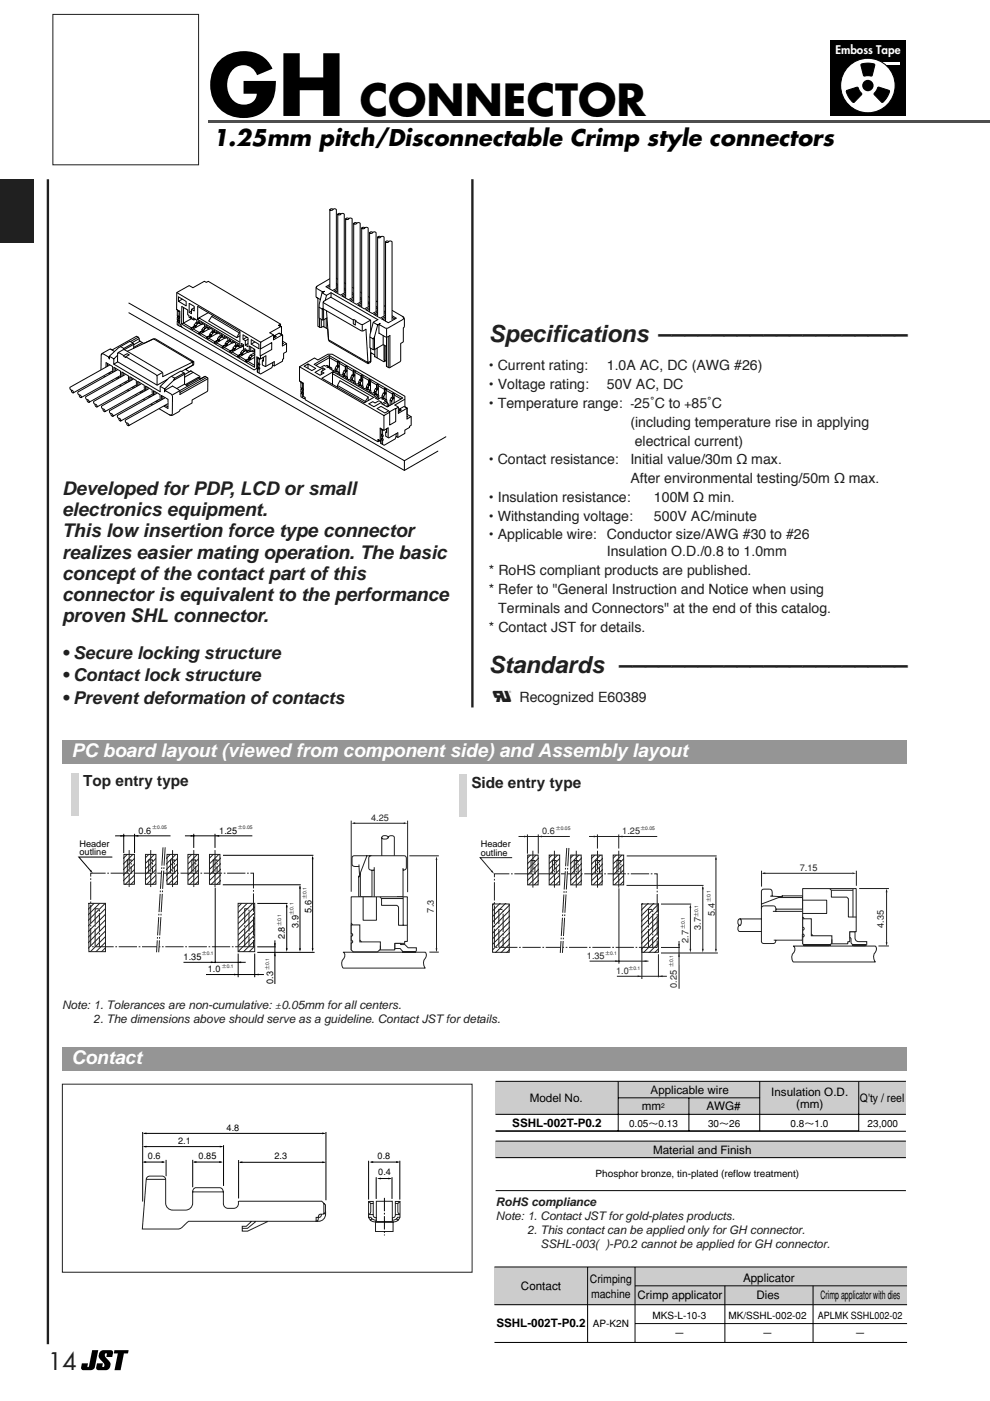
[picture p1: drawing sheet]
<svg xmlns="http://www.w3.org/2000/svg" width="210mm" height="297mm" viewBox="0 0 210 297" stroke-linecap="round" stroke-linejoin="round" font-family="sans-serif">
<path d="M44.1 25.4h165.8v.5h-165.8z" fill="#4d4d4d"/>
<path d="M176 8.6h16v16h-16z" fill="#000"/>
<path d="M185.7 13.1h5v.6h-5z" fill="#fff"/>
<circle cx="184" cy="18.1" r="5.8" fill="#fff" stroke="#000" stroke-width=".21"/>
<circle cx="184" cy="18.1" r="1.21" fill="#000"/>
<path d="M179.4 19.3l2.3-.8 .3 .1 .7 1.3-1.6 1.8a1.76 1.76 0 0 1-1.3-1.3zM182.6 13.7a3.9 3.9 0 0 1 2.9 0l-.6 2.3-.2 .1h-1.5zM186.2 18.5l2.3 .6a1.76 1.76 0 0 1-.6 1.8l-.2 .3a.63 .63 0 0 1-.8 .5l-1.6-1.8z" fill="#000" stroke="#000" stroke-width=".21"/>
<g fill="none" stroke="#000" stroke-width=".21">
<path d="M70 44.5l.3 .2 .3-.2M70.6 44.4l-.2-.1-.5 .1M71.7 45.4l.3 .2 .3-.2M73.3 46.4l.4 .2 .3-.2M75 47.4l.4 .2 .3-.2M76.7 48.4l.4 .2 .3-.2M78.4 49.3l.3 .2 .4-.2M80.1 50.3l.3 .2 .4-.2M81.8 51.3l.3 .2 .3-.2M21.5 75.3l.2-.3 .3 .1 1.1 .7 .1 .3v-.6M21.5 75l1.7-.9 .6 .1 5.2-2.9 .5 .5v.5l1 .5 2-.9 .4-.1 8.2 4.9-.1 .7-1.7 .9 .8 .5 .3-.2 2 1.2v.6l1.1-.6 .6 .3-.1 2.7-.1 .2-3.2 1.8v.6l-2.6 1.5-.2 .4-1.2 .7-.5 .1-14.6-8.7-.2-.5zM22.5 76.9v1.9l1.4 .8"/>
<path d="M22.5 76.9l1.4 .8v1.9M22.8 77.1v1.6l1 .6M23.2 75.6l.9 .5M23.5 74l.8 .5M24.2 77.9l-.1 1.9 1.4 .8 .1-1.9-1.4-.8M24.5 78.1l-.1 1.6 1.1 .6M24.9 75.3l-.8 .8v1.1l9.9 5.9v-1.2l1.9-1.8 2.4-1.4 .9 .6-.1 2.1 .7 .5M25 76.7l-.9 .5M25 75l.2-.2 1 .6M25.6 73.5l.6 .4M26.1 79.1v1.5l1.1 .7M26.7 75.7l6.5 3.8 .1 .4v1.7"/>
<path d="M27.3 64.3l58.4 33.4 8.8-5.1M27.3 66.3l58.4 33.4 7.1-4.1M27.4 75.2l-.4-.2-.8 .4v.2l.4 .2 .8-.6M27.5 79.9v1.9l1.4 .8M27.5 79.9l1.4 .8v1.9M28.2 72.8l-2 1.3M28.3 73.8l.1-.8-.8-.6-2.5 1.4-1.9 1.7v.3M28.4 73l-2 1.1M29.3 71.5l-1.6 .9M29.5 71.8l-1.4 .8M29.7 72.3l-1.3 .8M30.1 72.6l-1.7 1"/>
<path d="M32.5 71.9l-5.5 2.6M32.6 71.9l8.3 4.9v.6M34.3 79l-1 .6M34.5 79.8v-.8l-.3-.2-7.8-4.6h-.4l-1 .7-.1 1.8 8.4 5 2.2-1.3M36.4 79.8l.6 .4M37.4 65.6l.7 .4v2.6l.5 .8M37.5 62l2.6-1.5 .8 .5 2.4-1.4 .4 .3 .5-.3 15.3 9.1v.4l.2 .2v1.6l.2 .2v1.2l.9 .6-.1 1.7-.6 .3v1.2l-.2 .1v.4l-1.8 1-.3-.2-.2 .5-2.3 1.4-.8-.4 .1-.8-.7 .3-15.3-9-.2-.3-.2 .1-.6-.3 .1-1.8v-1.3l-.3-.2zM37.5 62.1l17.8 10.5v1.3M37.6 65.8l.4 .3-.1 1M37.6 67.8l.5 .2-.2 .3-.3-.1 .1-.3M37.6 67l.5 .2-.2 .3-.3-.2 .2-.3M37.9 63l1.6 .9v.9l-1.7-.9z"/>
<path d="M37.9 68.3v.7M37.9 67.5v.5M38.1 66l-.1 .1M38.6 65l-.1 3.7 15.5 9.2M38.6 65l1.2 .7v1l.3 .2v.4l.5 .2M38.6 63.4l-.7 .5M38.9 65.3v3.2l1.7 1M39 79.1l-2 1.1-.2 .4 2.3-1.3M40.4 67.1v.3M40.4 67.1l.2 .1v.4l.5 .3 .3-.2M40.5 78.6l-1.3 .8M40.6 66l-.5 .2"/>
<path d="M40.6 67.6l-2.1 1.1M40.6 65.6l.6 .3M40.9 79l-1.8 1M41 67.4l-.1 .3M41 67.4l.7 .5v.3l.6 .2M41 77.3l-2.5 1.4M41 69.8l1.2 .7M41 76.7l-6.5 3.2M41.1 65.3l-.5 .3v.9M41.2 69.3l-.7 .4M41.2 69.2l-.7 .5 .4 .2M41.2 68.9l.2 .2v.3"/>
<path d="M41.2 65.9v-.9l-1.1-.7v1.9l.5 .3M41.5 68.5l.3 .1M41.6 69v.4M41.8 68.3l-.6 .6v.4l.2 .1M41.9 65v2.7l9 5.3v-2.7l-8.9-5.3M42 68v.4M42 68.1l.3 .1v.4l.4 .2 .3-.1M42.1 68.5l-.7 .6M42.2 67.4l8.6 5.1M42.6 68.4v.3M42.6 68.8l-1.7 1.1M42.6 68.4l.8 .4v.4l.5 .2"/>
<path d="M42.6 70.7l1.2 .7M42.8 70.3l-.6 .4M42.8 69.9l.3 .1-.1 .4M43.2 69.4l.3 .2M43.2 70v.4M43.4 69.3l-.6 .6v.4l.3 .1M43.5 79.8l-5.5 3.1M43.7 69.4v-.4l.2 .2v.3l.5 .3 .3-.2M43.8 69.5l-.7 .5M44.1 66.3l-1.9 1.1-.3 .3M44.2 69.3v.4M44.3 69.8l-1.8 1.1-.3-.2 .6-.5"/>
<path d="M44.3 71.7l1.2 .7M44.3 69.4l.7 .4v.4l.6 .2M44.5 71.3l-.7 .3M44.5 71.1l-.7 .5 .4 .3M44.5 70.9l.2 .1v.4M44.8 70.4l.3 .2M44.9 70.9v.4M44.9 67.1l5.8 3.5M45.1 70.3l-.6 .6v.3l.2 .2M45.2 66.9l-.3 .2-.6 1 5.9 3.5 .7-.4M45.3 70v.3M45.3 70l.3 .2v.3l.4 .3 .3-.2"/>
<path d="M45.4 70.5l-.7 .5M45.9 70.7v-.3l.8 .4v.4l.5 .2M45.9 70.8l-1.7 1M45.9 72.7l1.2 .7M46.1 72.2l-.7 .4M46.1 71.8l.2 .2v.3M46.5 71.4l.3 .2M46.5 71.9v.4M46.7 71.2l-.6 .6v.4l.3 .2M47 71v.3M47 71l.2 .1v.4l.5 .3 .3-.2M47.1 71.4l-.8 .6"/>
<path d="M47.5 71.3v.4M47.6 71.7l-1.8 1.1-.4-.2 .7-.5M47.6 73.7l1.2 .7M47.6 71.3l.7 .5v.3l.6 .2M47.8 73.2l-.7 .4M47.8 72.8l.2 .2v.3M48.1 72.4l.3 .1M48.2 72.9v.4M48.4 72.2l-.6 .6v.4l.2 .2M48.6 71.9v.4M48.6 72l.3 .1v.4l.4 .2 .3-.1M48.7 72.4l-.7 .6"/>
<path d="M49.2 72.3v.3M49.2 72.7l-1.7 1.1-.4-.2 .7-.5M49.2 72.3l.8 .4v.4l.5 .2M49.2 74.6l1.2 .8M49.4 74.2l-.7 .4M49.4 74.1l-.7 .5 .4 .2M49.4 73.8l.2 .1v.4M49.8 73.3l.3 .2M49.8 73.9v.4M50 73.2l-.6 .6v.4l.3 .1M50.3 72.9v.4M50.3 72.9l.2 .2v.3l.5 .3 .6-.3"/>
<path d="M50.4 73.4l-.8 .5M50.8 73.2v.4M50.8 70.5l-.6 1.1M50.9 75.6l1.3 .8M50.9 73.7l-1.8 1.1M51 75.2l-.6 .3M51.1 74.8l.2 .1v.4M51.2 72.8v.6M51.2 72.8l.4 .3v1l.6 .2M51.4 74.3l.3 .2M51.5 74.8v.4M51.5 71v.9l.5 .3v1l.6 .3"/>
<path d="M51.6 71l1 .6v1.9M51.6 73.2l-.5 .2-.2-.1M51.7 74.2l-.6 .6v.3l.2 .2M51.9 73.9v.4M52 73.9l.2 .2v.3l.5 .3 1.3-.6M52 74.4l-.7 .5M52.3 71.5l-.7 .4M52.5 74.7l-1.8 1-.3-.2 .6-.5M52.5 72.9l-.5 .3M52.6 76.6l1.4 .8M52.6 71.9l-.6 .3M52.7 76.2l-.6 .3"/>
<path d="M52.7 75.8l.3 .1v.4M52.9 73.4l-.1 1M52.9 73.4l1.1 .7v3.7M53.1 75.3l.3 .2M53.2 75.8l-.1 .4M53.2 73.6v.9l-.7-.2v.3M54 75.8l-1.6 .9-.3-.2 .6-.5M54 72.5l-.7 .4M54 74.1l-.3 .5-.3-.1M54 74.8l-.9 .5-.4 .5v.3l.3 .2M54 75.2l-1 .7M54.5 75.7l-.1 2.4"/>
<path d="M54.6 77.8l.5 .2-.2 .3-.3-.2 .2-.3M54.7 76.9l.4 .3-.1 .3-.4-.2 .2-.3M54.7 75.9l.3 .2v1M54.7 75.8l-.1 .1v3M54.9 73.9v-.9l-1.6-1v1l1.6 .9M54.9 78.3v.7M55 77.5l-.1 .4M55.1 76l-.1 .1M55.2 73.9l2.4-1.3v1.5l-2.4 1.4zM55.2 75.5v.6M55.8 75.8l-.2 1.6 .7 .3 1.8-1M55.8 75.8v.8l-.1-.1"/>
<path d="M56.3 75.5l-1.1 .6-.7-.4M56.4 75.4v2.2M57.2 70.6l.8 .4v1M57.8 76.9v.5M58 71l-2.7 1.6M58.2 76.7l-.1 .8M58.2 71.6v-.4l1-.6 .6 .4-1.8 1.1M58.2 71.2l.4 .2M58.5 71.4l-.5 .3M59.1 69l.5 .2-2.4 1.4M59.2 70.6l.7 .5v2.2l.9-.4M59.5 68.8l-.4 .2 .4 .2"/>
<path d="M59.9 72.7l.2 .1-.2 .1M63.5 77.8l3.2-1.9 .7 .4 2.1-1.2h.9l15.4 8.9v2.2l.5 .3v1.3l.9 .6v1.8l-.4 .2v.2l-1 .6v.7l-1.4 .8-.4-.2-.2 .5-2.4 1.4-.7-.4v-.6l-.6 .3-15.4-9v-.3l-.2 .1-.7-.4 .1-3.1-.4-.2zM63.5 77.8l17.9 10.3 1.2-.7M65.3 77.2v.8M66.6 77.2l3.2-1.8 15.6 9M66.6 77.3l1.3 .7 .8-.5 .3 .1 .3-.1 .5 .4M66.8 78.9l1.6-.9 .5 .3-.8 .5v.6M66.8 79l1.1 .6 .8-.5M66.9 78.1l-1.6-.9-.8 .5 1.6 .9 .8-.5M67.1 63l.8 .5M67.1 60.8l3.2-1.9 .5-.1 14.8 8.5 .1 .4v1.4l-.2 .4v3l-.5 .3v3.7l-.2 .2-2.3 1.3-.6-.3v-1.3l-.5 .3-2-1.1v-.4l-.8-.4v1.8l-.6 .5-8.2-4.8-.2-.3-.1-2.2-.9-.6-.5 .2-.7-.2v-5.9l-.4-.5zM67.2 60.7l-.1 .4 .2 .1 1.1 .7 .4-.1-.5 .3"/>
<path d="M67.6 65.1l.7 .4M67.8 67.5v1.9M68.1 67.8v1.6M68.1 78.8l.6 .3M68.3 62.1l.9 .5M68.4 65.4l-.1 2.4M68.4 78v.5M68.5 61.9l-.2 .2-.6 2.5-.1 2.8 1 .4 .7-.4M68.6 65.5v2.3M68.7 63.9v.4l6.2 3.5M68.7 67.8v1.5M69 63.7l.2-1.1 1-.5 9.9 5.7"/>
<path d="M69.2 67.5v2M69.2 65.9l.5 6.1M69.6 77.6l-.3 .2 .3 .2 .3-.2 .5 .3v.3M69.7 72.1l8.3 4.8 .6-.3M69.8 75.4v2.4M69.9 78.2l.8 .4 .3-.2 .4 .4M70.2 62.1v.9M70.2 78l-.3 .2M70.5 79.2l8.6 5M70.6 78.8l-.1 .4v2.3M71.1 78.1l.3 .2M71.3 78.6l-.3 .2 .2 .1 .4-.2 .4 .3v.4"/>
<path d="M71.6 77.5l.1-.9 .3 .3-.1 2M71.6 77.7l-.2 .9M71.6 76.8l-1.8-1-2.8 1.6M71.6 79.1l.7 .5 .3-.2 .5 .4M71.7 76.6v.8M71.8 78.9l-.3 .2M71.8 77.6l-.2 .1-.3-.1M71.9 60.8l-1.1-.6-1.4 .7M71.9 77.6l-.2-.2-.4 .2-.2 .8M71.9 77.7l-.3 .2M72 77l1.2 .8M72.2 60.6l-1.4-.8-1.7 1 1.4 .8 1.7-.9"/>
<path d="M72.7 79.7l.2 .2 .3-.2 .5 .3v.3M72.8 79.1l.3 .2M72.9 79.6l-.3 .1M73.2 78.4l.1-.8 .4 .2-.1 2.1M73.2 78.7l-.1 .9M73.3 77.6v.8M73.5 79.9l-.3 .2M73.5 78.5l-.3 .2-.2-.1M73.6 61.8l-1.1-.7-1.4 .8M73.6 78.5l-.3-.1-.3 .2-.3 .8M73.6 78.7l-.4 .2M73.6 78l1.2 .7"/>
<path d="M73.9 61.6l-1.7 1-1.4-.8M73.9 61.6l-1.4-.8-1.7 1M74.9 79.4l.1-.8 .3 .2-.1 2M74.9 79.7l-.1 .9M75 78.6v.7M75.2 79.5l-.3 .2-.3-.2M75.2 79.5l-.2-.2-.4 .2-.2 .8M75.2 79.6l-.3 .3M75.2 62.7l-1-.6-1.4 .8M75.3 78.9l1.2 .8M75.5 68l-.5-.3-.1 .1v.9l.4 .2 .1-.9M75.6 62.6l-1.4-.8-1.7 1 1.4 .8 1.6-1"/>
<path d="M75.9 64.7l1.6-1 1.4 .9-1.6 .9-1.4-.8M76.6 79.5v.8M76.8 68.9v1.2M76.9 79.9l1.2 .7M76.9 63.7l-1-.6-1.4 .8M77 79.7l-.1 2.1M77 79.7l-.4-.2-.1 .8M77.2 63.6l-1.6 .9-1.4-.8M77.3 63.6l-1.4-.9-1.7 1M77.6 65.7l1.6-1 1.4 .8-1.6 1-1.4-.8M78.4 71.5l.7 .3M78.5 67.9l-1.6 .9-1.5-.7"/>
<path d="M78.6 70.4v-2.5l-8.5-4.9-1.5 .9-.1 1.3 .2 .4 7.8 4.5 .4 .1 .7-.4 .5 7.2M78.6 73.8v2.9M78.6 64.7l-1.1-.6-1.3 .7M79.2 68.4l.9 .5M79.4 71.4l.7-2.5 .5-.3-.2 .4v1.6l1.1 .7a.93 .93 0 0 0 1.2-.2v6.8M79.4 74.1v-2.7l-.3 .4v2.3M79.5 74.1v1.6M80 73.8v2.1M80.1 67.8l-1 .5-.6 2.6-.1 2.8 1 .4 1.8-1 .8 .4M80.3 65.7l-1.1-.7-1.3 .8M81.2 71.2v1.9M81.4 73.2v3.2l.3 .1v-3.2"/>
<path d="M82 71.4v6.3M82 69.7v1.6M82 66.6l-1.1-.6-1.3 .8M82.3 71.4v6.5M82.3 66.5l-1.4-.8-1.6 1 1.3 .8 1.7-1M83.7 67.6l-1.1-.6-1.3 .8M84 67.5l-1.4-.9-1.6 1 1.3 .8 1.7-.9M85.3 67.1l.2 .2-.1 .4-3.3 1.9-.5-.1-1.2-.7M27.2 81.6v-1.9l-1.3-.8-.1 1.9 1.4 .8M27.8 80.1v1.5l1.1 .7M29.5 81.1v1.5l1 .7M30.6 83.6v-1.9l-1.4-.8v1.9l1.4 .8"/>
<path d="M30.9 81.9v1.9l1.4 .8v-1.9l-1.4-.8M31.2 82.1v1.5l1 .7M32.6 82.9l-.1 1.9 1.4 .8v-1.9l-1.3-.8M32.8 83.1v1.5l1.1 .7M34 81.9l.9 .6M34.5 84.1v1.5l1.1 .6M35 82.8l1.2 .7 .3 .4v3.8l-.3 .3-.3-.1M35.6 86.6v-1.9l-1.3-.8-.1 1.9 1.4 .8M36.8 80.6l-1.9 1.9v.6l.2-.4 1.5-.9M37.9 82.9l-1.3 .8M39.1 81.4l-1.6 1M39.3 81.5l2.8-1.5 .2 .1-2.7 1.6"/>
<path d="M43.9 80l-5.7 3.2M44 80.3l-5.8 3.3a.93 .93 0 0 0-.4-1l-1.2-.7M63.5 80.8l.8 .4v2.8l.4 .3M63.9 82.2l.4 .3-.1 .3-.3-.2 .1-.3M63.9 83.1l.4 .2-.1 .3-.3-.2 .1-.3M63.9 81.1l.3 .2v1.1M64.2 82.8v.5M64.2 83.6v.7M64.3 81.2l-.1 .1M68.2 80.2l2.4-1.4 9 5.2M68.3 80.2l9 5.2 2.3-1.3M71.5 82.1v-.4l.6-1 6 3.5v.7"/>
<path d="M71.6 81.8l5.8 3.3M73.2 80.1l.8 .4 .3-.2 .5 .4M74.3 80.7l.3 .1 .3-.1 .4 .2v.4M74.4 80.1l.3 .1M74.6 80.5l-.3 .2M74.9 81l.7 .5 .4-.2 .4 .4M75.2 80.8l-.3 .2M76.1 81l.3 .2M76.2 81.5l-.2 .2 .2 .1 .3-.2 .5 .3v.3M76.5 80.6l-.1 .9M76.6 82l.7 .4 .3-.1 .5 .3M76.8 81.8l-.3 .2"/>
<path d="M76.8 80.4l-.3 .2-.2-.1M76.9 80.4l-.3-.1-.3 .2-.2 .8M76.9 80.6l-.3 .2M77.6 82.6l.3 .2 .3-.2 .4 .3v.3M77.7 82l.3 .2M77.9 82.4l-.3 .2M78 84.2l-.5 1M78.2 81.3l.1-.8 .3 .2v2.1M78.2 81.6l-.1 .9M78.2 85.6l.8-.4 .5 .2 .8-.4 .6 .3-1.6 .9zM78.2 83l.8 .4 .3-.2 .4 .4M78.3 80.5v.7"/>
<path d="M78.5 82.8l-.3 .1M78.5 81.4l-.3 .2-.3-.2M78.5 81.4l-.2-.1-.4 .1-.2 .9M78.6 81.6l-.4 .2M78.6 80.9l1.2 .7M79.3 83.6l.2 .1 .3-.2 .5 .3v.7M79.4 82.9l.3 .2M79.6 83.4l-.3 .2M79.6 84.4l.5 .3 .9-.5 .4 .4M79.8 82.3l.2-.9 .3 .2-.1 2.1M79.8 82.5l-.1 .9M79.9 83.9l.2 .2v.5"/>
<path d="M80 81.4v.8M80 86.6l.8-.4 1.6 .9-.8 .5zM80.1 84.1l-.5 .3M80.1 83.7l-.3 .2M80.1 82.3l-.3 .2-.2-.1M80.2 82.4l-.3-.2-.3 .2-.2 .8M80.2 82.5l-.3 .2M80.3 81.8l1.2 .7M80.6 93.5l-.5-.3v.4M80.6 90.8v2.7l-.4-.2M80.8 92.1l.4 .2-.1 .3-.3-.2 .1-.3M80.8 92.9l.4 .2-.1 .3-.3-.2 .1-.2"/>
<path d="M80.8 91.1l.3 .1v1M80.9 91h-.1v3M81 84.6l.2 .1 .3-.2 .5 .3 .1 1.4M81 83.9l.4 .2M81.1 92.6v.4M81.1 93.4v.8M81.2 91.2h-.1M81.3 84.4l-.4 .2M81.4 88.1v3.1M81.5 83.5l-.1 .9M81.5 84.9l.6 .4M81.6 82.4v.7"/>
<path d="M81.8 83.3l-.3 .2-.2-.1M81.8 84.7l-.3 .2M81.9 83.3l-.3-.1-.3 .2-.3 .8M81.9 83.5l-.4 .2M81.9 82.8l1.3 .7M81.9 90.9l-.1 1.6 .6 .4 1.9-1.1 .1 .9M82 82.6l-.1 2.1M82 82.6l-.4-.2-.1 .8M82 90.9v.8l-.2-.1M82.1 85.3l-.8 .5M82.1 85.5l.3 .2-.3 .5M82.3 90.7l-.9 .5-.8-.4"/>
<path d="M82.3 90.7v2M82.5 87.3l1.4-.7v2.8l-1.3 .7zM82.7 84.9l.3 .2M83.2 84.2l.1-.8 .4 .2-.1 1.8M83.2 84.5l-.1 1.2M83.3 83.4v.7M83.5 84.3l-.3 .2-.3-.2M83.6 84.3l-.3-.1-.4 .1-.2 .5v1.1M83.6 84.4l-.4 .3M83.6 83.8l1.4 .8M83.7 85.9l.8 .4v1.3M84 92v.5"/>
<path d="M84.4 86.3l-.5 .3M84.7 87.1v-.4l1-.5 .6 .4-1.8 1M84.7 86.7l.4 .2-.6 .3M85.3 84.4l-3.2 1.9-1.2-.7 .9-.5M85.7 97.7v2M85.8 84.7l-2.1 1.2M86.3 86.5v2.3M86.3 88.3h.2l-.2 .1M87.1 88.3l-.8 .5"/>
</g>
<path d="M69.9 44.4a.58 .58 0 0 0 .9-.1l.5 .1v16.7l-1.4 .2z" fill="#fff" stroke="#000" stroke-width=".21"/>
<path d="M72.3 45.4l-.2-.2-.5 .2" fill="none" stroke="#000" stroke-width=".21"/>
<path d="M71.6 45.4a.58 .58 0 0 0 .9-.1l.5 .1v16.7l-1.4 .1z" fill="#fff" stroke="#000" stroke-width=".21"/>
<path d="M74 46.4l-.2-.2-.5 .2" fill="none" stroke="#000" stroke-width=".21"/>
<path d="M73.3 46.4a.58 .58 0 0 0 .9-.2l.5 .2v16.7h-1.4z" fill="#fff" stroke="#000" stroke-width=".21"/>
<path d="M75.7 47.3l-.2-.1-.5 .2" fill="none" stroke="#000" stroke-width=".21"/>
<path d="M75 47.4a.58 .58 0 0 0 .9-.2l.5 .2v16.6l-1.4 .1z" fill="#fff" stroke="#000" stroke-width=".21"/>
<path d="M77.4 48.3l-.2-.1-.5 .2" fill="none" stroke="#000" stroke-width=".21"/>
<path d="M76.7 48.4a.58 .58 0 0 0 .9-.2l.5 .2v16.6l-1.4 .1z" fill="#fff" stroke="#000" stroke-width=".21"/>
<path d="M79.1 49.3l-.3-.1-.4 .1" fill="none" stroke="#000" stroke-width=".21"/>
<path d="M78.4 49.3a.58 .58 0 0 0 .9-.1l.4 .1v16.7l-1.3 .1z" fill="#fff" stroke="#000" stroke-width=".21"/>
<path d="M80.7 50.3l-.2-.2-.4 .2" fill="none" stroke="#000" stroke-width=".21"/>
<path d="M80.1 50.3a.58 .58 0 0 0 .8-.2l.5 .2v16.6l-1.3 .2z" fill="#fff" stroke="#000" stroke-width=".21"/>
<path d="M82.4 51.2l-.2-.1-.5 .2" fill="none" stroke="#000" stroke-width=".21"/>
<path d="M81.7 51.3a.58 .58 0 0 0 .9-.2l.5 .2v16.6l-1.4 .2z" fill="#fff" stroke="#000" stroke-width=".21"/>
<path d="M15.2 82.7l-.1 .3 .4 .3" fill="none" stroke="#000" stroke-width=".21"/>
<path d="M14.8 82.1l8.5-4.7 .6 1.2-8.4 4.7a.58 .58 0 0 0-.6-.7z" fill="#fff" stroke="#000" stroke-width=".21"/>
<path d="M16.8 83.7v.3l.4 .3" fill="none" stroke="#000" stroke-width=".21"/>
<path d="M16.5 83.1l8.4-4.7 .6 1.2-8.3 4.7a.58 .58 0 0 0-.6-.7z" fill="#fff" stroke="#000" stroke-width=".21"/>
<path d="M18.5 84.7v.3l.4 .3" fill="none" stroke="#000" stroke-width=".21"/>
<path d="M18.2 84.1l8.4-4.7 .6 1.2-8.3 4.7a.58 .58 0 0 0-.6-.7z" fill="#fff" stroke="#000" stroke-width=".21"/>
<path d="M20.2 85.7v.3l.3 .3" fill="none" stroke="#000" stroke-width=".21"/>
<path d="M19.9 85.1l8.4-4.7 .6 1.2-8.4 4.7a.58 .58 0 0 0-.5-.7z" fill="#fff" stroke="#000" stroke-width=".21"/>
<path d="M21.9 86.7l-.1 .3 .4 .3" fill="none" stroke="#000" stroke-width=".21"/>
<path d="M21.5 86.1l8.5-4.7 .6 1.2-8.4 4.7a.58 .58 0 0 0-.6-.7z" fill="#fff" stroke="#000" stroke-width=".21"/>
<path d="M23.6 87.7l-.1 .2 .4 .4" fill="none" stroke="#000" stroke-width=".21"/>
<path d="M23.2 87.1l8.5-4.7 .5 1.2-8.3 4.7a.58 .58 0 0 0-.6-.7z" fill="#fff" stroke="#000" stroke-width=".21"/>
<path d="M25.2 88.7v.2l.4 .4" fill="none" stroke="#000" stroke-width=".21"/>
<path d="M24.9 88.1l8.4-4.7 .6 1.2-8.3 4.7a.58 .58 0 0 0-.6-.7z" fill="#fff" stroke="#000" stroke-width=".21"/>
<path d="M26.9 89.7v.2l.4 .4" fill="none" stroke="#000" stroke-width=".21"/>
<path d="M26.6 89.1l8.4-4.8 .6 1.3-8.3 4.7a.58 .58 0 0 0-.6-.7z" fill="#fff" stroke="#000" stroke-width=".21"/>
<path d="M11.2 3.1h30.9v31.8h-30.9zM18.8 191.5h3.6v10.3h-3.6zM26.3 181.2h2.2v6.3h-2.2zM30.8 181.2h2.3v6.3h-2.3zM35.4 181.2h2.2v6.3h-2.2zM39.8 181.2h2.3v6.3h-2.3zM44.4 181.2h2.2v6.3h-2.2zM50.5 191.5h3.5v10.3h-3.5z" fill="none" stroke="#231f20" stroke-width=".21"/>
<path d="M10.2 38v247M100.2 38v112" fill="none" stroke="#231f20" stroke-width=".5"/>
<path d="M19.2 185.1h34.5v15.6h-34.5zM27.4 180.2v7.9M32 180.2v7.9M36.6 180.2v7.9M41.1 180.2v7.9M45.6 180.2v7.9" fill="none" stroke="#231f20" stroke-width=".21" stroke-dasharray="3.9 .4 .4 .4" stroke-linecap="butt"/>
<path d="M34.6 179.7h.4l-1.3 22.2h-.5z" fill="#fff"/>
<path d="M34.6 179.7l-1.4 22.2M35 179.7l-1.3 22.2M27 185.1v-2.8h.8v2.8M31.5 185.1v-2.8h.8v2.8M36.2 185.1v-2.8h.8v2.8M40.7 185.1v-2.8h.8v2.8M45.2 185.1v-2.8h.8v2.8M20.2 200.7v-8h.9v8M51.9 200.7v-8h.9v8" fill="none" stroke="#231f20" stroke-width=".21" stroke-dasharray="3.9 .4 .4 .4" stroke-linecap="butt"/>
<g fill="#000">
<path d="M25.5 177l.8 .2-.8 .2zM28.5 177.2l.8-.2v.4zM40.4 177l.8 .2-.8 .2zM45.7 177.2l.8-.2v.4zM19 184.7l.3-.3 .4 .7zM60.8 191.6l.2 .8h-.4zM63.6 187.6l.2 .8h-.4zM66.3 181.4l.2 .8h-.4zM44.7 203.8l.8 .2-.8 .2zM49.6 206.4l.8 .2-.8 .2zM50.3 204l.8-.2v.4zM54 206.6l.8-.2v.4z"/>
<path d="M58.3 201.9l.2 .8h-.4zM58.1 200h.4l-.2 .8zM60.6 201h.4l-.2 .8zM63.4 201h.4l-.2 .8zM66.1 201h.4l-.2 .8z"/>
</g>
<g fill="none" stroke="#000" stroke-width=".21">
<path d="M24.4 177.2h11.7M26.2 176.8v4.1M28.5 176.8v4.1M39.2 177.2h14.3M41.1 176.8v3M45.6 176.8v3M23.8 181.7h-7.1l2.6 3M45.6 188.2v16M47.2 187.6h16.6M47.3 181.3h19.2M54.5 191.5h6.5M58.3 199.4v9.2"/>
<path d="M60.8 191.9v9.5M63.6 188v13.4M66.3 181.7v19.7M38.9 204h13.2M43.7 206.6h12.3M50.5 202.2v5M54 202.2v5M54.5 201.9h12.2M54.5 200.7h4"/>
</g>
<g fill="#fff" stroke="#231f20" stroke-width=".21">
<path d="M20 191.5l-1.2 4.8z"/>
<path d="M20.6 191.5l-1.8 5.4z"/>
<path d="M21.2 191.5l-2.4 6z"/>
<path d="M21.8 191.5l-3 6.6z"/>
<path d="M22.4 191.5l-3.6 7.2z"/>
<path d="M22.4 192.1l-3.6 7.2z"/>
<path d="M22.4 192.7l-3.6 7.2z"/>
<path d="M22.4 193.3l-3.6 7.1z"/>
<path d="M22.4 193.8l-3.6 7.2z"/>
<path d="M22.4 194.4l-3.6 7.2z"/>
<path d="M22.4 195l-3.6 6.8z"/>
<path d="M22.4 195.6l-3.1 6.2z"/>
<path d="M22.4 196.2l-2.5 5.6z"/>
<path d="M22.4 196.8l-1.9 5z"/>
<path d="M22.4 197.4l-1.3 4.4z"/>
<path d="M51.5 191.5l-1.1 4.6z"/>
<path d="M52.1 191.5l-1.7 5.2z"/>
<path d="M52.6 191.5l-2.2 5.8z"/>
<path d="M53.2 191.5l-2.8 6.4z"/>
<path d="M53.8 191.5l-3.4 7z"/>
<path d="M54.1 191.9l-3.7 7.2z"/>
<path d="M54.1 192.5l-3.7 7.2z"/>
<path d="M54.1 193.1l-3.7 7.2z"/>
<path d="M54.1 193.7l-3.7 7.2z"/>
<path d="M54.1 194.3l-3.7 7.2z"/>
<path d="M54.1 194.9l-3.7 6.9z"/>
<path d="M54.1 195.4l-3.3 6.4z"/>
<path d="M54.1 196l-2.7 5.8z"/>
<path d="M54.1 196.6l-2.1 5.2z"/>
<path d="M54.1 197.2l-1.5 4.6z"/>
<path d="M26.4 181.1l-.2 3.1z"/>
<path d="M27 181.1l-.8 3.7z"/>
<path d="M27.6 181.1l-1.4 4.3z"/>
<path d="M28.2 181.1l-2 4.9z"/>
<path d="M28.5 181.1l-2.3 5.5z"/>
<path d="M28.5 181.1l-2.3 6.1z"/>
<path d="M28.5 181.1l-2.3 6.4z"/>
<path d="M28.5 181.2l-2.3 6.3z"/>
<path d="M28.5 181.7l-2.3 5.8z"/>
<path d="M28.5 182.3l-2.3 5.2z"/>
<path d="M28.5 182.9l-2.3 4.6z"/>
<path d="M28.5 183.5l-2.3 4z"/>
<path d="M28.5 184.1l-2.2 3.4z"/>
<path d="M28.5 184.7l-1.6 2.8z"/>
<path d="M28.5 185.3l-1 2.2z"/>
<path d="M31 181.1l-.2 3.1z"/>
<path d="M31.5 181.1l-.7 3.7z"/>
<path d="M32.1 181.1l-1.3 4.3z"/>
<path d="M32.7 181.1l-1.9 4.9z"/>
<path d="M33.1 181.1l-2.3 5.5z"/>
<path d="M33.1 181.1l-2.3 6.1z"/>
<path d="M33.1 181.1l-2.3 6.4z"/>
<path d="M33.1 181.2l-2.3 6.3z"/>
<path d="M33.1 181.7l-2.3 5.8z"/>
<path d="M33.1 182.3l-2.3 5.2z"/>
<path d="M33.1 182.9l-2.3 4.6z"/>
<path d="M33.1 183.5l-2.3 4z"/>
<path d="M33.1 184.1l-2.2 3.4z"/>
<path d="M33.1 184.7l-1.6 2.8z"/>
<path d="M33.1 185.3l-1.1 2.2z"/>
<path d="M35.5 181.1l-.2 3.1z"/>
<path d="M36.1 181.1l-.8 3.7z"/>
<path d="M36.7 181.1l-1.4 4.3z"/>
<path d="M37.3 181.1l-2 4.9z"/>
<path d="M37.7 181.1l-2.4 5.5z"/>
<path d="M37.7 181.1l-2.4 6.1z"/>
<path d="M37.7 181.1l-2.4 6.4z"/>
<path d="M37.7 181.2l-2.4 6.3z"/>
<path d="M37.7 181.7l-2.4 5.8z"/>
<path d="M37.7 182.3l-2.4 5.2z"/>
<path d="M37.7 182.9l-2.4 4.6z"/>
<path d="M37.7 183.5l-2.4 4z"/>
<path d="M37.7 184.1l-2.3 3.4z"/>
<path d="M37.7 184.7l-1.7 2.8z"/>
<path d="M37.7 185.3l-1.1 2.2z"/>
<path d="M40.1 181.1l-.2 3.1z"/>
<path d="M40.7 181.1l-.8 3.7z"/>
<path d="M41.2 181.1l-1.3 4.3z"/>
<path d="M41.8 181.1l-1.9 4.9z"/>
<path d="M42.2 181.1l-2.3 5.5z"/>
<path d="M42.2 181.1l-2.3 6.1z"/>
<path d="M42.2 181.1l-2.3 6.4z"/>
<path d="M42.2 181.2l-2.3 6.3z"/>
<path d="M42.2 181.7l-2.3 5.8z"/>
<path d="M42.2 182.3l-2.3 5.2z"/>
<path d="M42.2 182.9l-2.3 4.6z"/>
<path d="M42.2 183.5l-2.3 4z"/>
<path d="M42.2 184.1l-2.2 3.4z"/>
<path d="M42.2 184.7l-1.6 2.8z"/>
<path d="M42.2 185.3l-1 2.2z"/>
<path d="M44.6 181.1l-.1 3.1z"/>
<path d="M45.2 181.1l-.7 3.7z"/>
<path d="M45.8 181.1l-1.3 4.3z"/>
<path d="M46.4 181.1l-1.9 4.9z"/>
<path d="M46.8 181.1l-2.3 5.5z"/>
<path d="M46.8 181.1l-2.3 6.1z"/>
<path d="M46.8 181.1l-2.3 6.4z"/>
<path d="M46.8 181.2l-2.3 6.3z"/>
<path d="M46.8 181.7l-2.3 5.8z"/>
<path d="M46.8 182.3l-2.3 5.2z"/>
<path d="M46.8 182.9l-2.3 4.6z"/>
<path d="M46.8 183.5l-2.3 4z"/>
<path d="M46.8 184.1l-2.3 3.4z"/>
<path d="M46.8 184.7l-1.7 2.8z"/>
<path d="M46.8 185.3l-1.1 2.2z"/>
</g>
<path d="M104.4 191.7h3.6v10.2h-3.6zM111.9 181.3h2.2v6.3h-2.2zM116.4 181.3h2.3v6.3h-2.3zM121 181.3h2.2v6.3h-2.2zM125.4 181.3h2.3v6.3h-2.3zM130 181.3h2.2v6.3h-2.2zM136.1 191.7h3.5v10.2h-3.5z" fill="none" stroke="#231f20" stroke-width=".21"/>
<path d="M104.8 185.3h34.5v15.6h-34.5zM113 180.4v7.8M117.6 180.4v7.8M122.2 180.4v7.8M126.7 180.4v7.8M131.2 180.4v7.8" fill="none" stroke="#231f20" stroke-width=".21" stroke-dasharray="3.9 .4 .4 .4" stroke-linecap="butt"/>
<path d="M120.2 179.8h.4l-1.4 22.2h-.4z" fill="#fff"/>
<path d="M120.2 179.8l-1.4 22.2M120.6 179.8l-1.4 22.2M112.6 185.2v-2.7h.8v2.7M117.1 185.2v-2.7h.8v2.7M121.8 185.2v-2.7h.8v2.7M126.3 185.2v-2.7h.8v2.7M130.8 185.2v-2.7h.8v2.7M105.8 200.9v-8.1h.9v8.1M137.5 200.9v-8.1h.9v8.1" fill="none" stroke="#231f20" stroke-width=".21" stroke-dasharray="3.9 .4 .4 .4" stroke-linecap="butt"/>
<path d="M111.1 177.2l.8 .2-.8 .1z" fill="#231f20"/>
<path d="M114.1 176.9v4.1" fill="none" stroke="#231f20" stroke-width=".21"/>
<path d="M114.1 177.4l.8-.2v.3z" fill="#231f20"/>
<path d="M109.9 177.4h10.9M111.8 176.9v4.1" fill="none" stroke="#231f20" stroke-width=".21"/>
<path d="M125.9 177.2l.8 .2-.8 .1z" fill="#231f20"/>
<path d="M131.2 176.9v3" fill="none" stroke="#231f20" stroke-width=".21"/>
<path d="M131.2 177.4l.8-.2v.3z" fill="#231f20"/>
<path d="M124.9 177.4h14.4M126.7 176.9v3" fill="none" stroke="#231f20" stroke-width=".21"/>
<path d="M130.4 203.6l.8 .2-.8 .2z" fill="#231f20"/>
<path d="M136.1 201v6.6M139.6 202.3v4.9" fill="none" stroke="#231f20" stroke-width=".21"/>
<path d="M136.3 203.8l.8-.2v.4z" fill="#231f20"/>
<path d="M131.2 188.3v16M125 203.8h12.5" fill="none" stroke="#231f20" stroke-width=".21"/>
<g fill="#231f20">
<path d="M135.2 206.8l.8 .2-.8 .2z"/>
<path d="M139.7 207l.8-.2v.4z"/>
</g>
<path d="M130.8 207h10.6M140.1 202.1h12.1M140.1 200.9h4" fill="none" stroke="#231f20" stroke-width=".21"/>
<g fill="#231f20">
<path d="M144 202.1l.2 .8h-.4z"/>
<path d="M143.8 200.1h.4l-.2 .8z"/>
</g>
<path d="M144 199.5v10.1" fill="none" stroke="#231f20" stroke-width=".21"/>
<path d="M146.4 191.7l.2 .8h-.4z" fill="#231f20"/>
<path d="M140.1 191.7h6.4" fill="none" stroke="#231f20" stroke-width=".21"/>
<path d="M146.2 201.2h.4l-.2 .8z" fill="#231f20"/>
<path d="M146.4 192v9.5" fill="none" stroke="#231f20" stroke-width=".21"/>
<path d="M149 187.8l.2 .8h-.4z" fill="#231f20"/>
<path d="M132.8 187.7h16.4" fill="none" stroke="#231f20" stroke-width=".21"/>
<path d="M148.8 201.2h.4l-.2 .8z" fill="#231f20"/>
<path d="M149 188.1v13.4" fill="none" stroke="#231f20" stroke-width=".21"/>
<path d="M151.8 181.5l.2 .8h-.4z" fill="#231f20"/>
<path d="M132.9 181.5h19.1" fill="none" stroke="#231f20" stroke-width=".21"/>
<path d="M151.6 201.2h.4l-.2 .8z" fill="#231f20"/>
<path d="M108.6 181.8h-6.8l2.6 3.1M151.8 181.8v19.7" fill="none" stroke="#231f20" stroke-width=".21"/>
<path d="M104.1 184.8l.3-.2 .4 .7z" fill="#231f20"/>
<g fill="#fff" stroke="#231f20" stroke-width=".21">
<path d="M105.8 191.6l-1.4 4.9z"/>
<path d="M106.4 191.6l-2 5.5z"/>
<path d="M107 191.6l-2.6 6.1z"/>
<path d="M107.6 191.6l-3.2 6.7z"/>
<path d="M108 191.7l-3.6 7.2z"/>
<path d="M108 192.3l-3.6 7.2z"/>
<path d="M108 192.9l-3.6 7.2z"/>
<path d="M108 193.5l-3.6 7.2z"/>
<path d="M108 194.1l-3.6 7.2z"/>
<path d="M108 194.7l-3.6 7.2z"/>
<path d="M108 195.3l-3.4 6.7z"/>
<path d="M108 195.9l-2.8 6.1z"/>
<path d="M108 196.5l-2.3 5.5z"/>
<path d="M108 197l-1.7 5z"/>
<path d="M108 197.6l-1.1 4.4z"/>
<path d="M137.4 191.6l-1.4 4.7z"/>
<path d="M138 191.6l-2 5.3z"/>
<path d="M138.6 191.6l-2.6 5.9z"/>
<path d="M139.2 191.6l-3.2 6.5z"/>
<path d="M139.7 191.6l-3.7 7.1z"/>
<path d="M139.7 192.1l-3.7 7.2z"/>
<path d="M139.7 192.7l-3.7 7.2z"/>
<path d="M139.7 193.3l-3.7 7.2z"/>
<path d="M139.7 193.9l-3.7 7.2z"/>
<path d="M139.7 194.5l-3.7 7.2z"/>
<path d="M139.7 195.1l-3.5 6.9z"/>
<path d="M139.7 195.6l-2.9 6.4z"/>
<path d="M139.7 196.2l-2.4 5.8z"/>
<path d="M139.7 196.8l-1.8 5.2z"/>
<path d="M139.7 197.4l-1.2 4.6z"/>
<path d="M112.1 181.2l-.3 3z"/>
<path d="M112.7 181.2l-.9 3.5z"/>
<path d="M113.3 181.2l-1.5 4.1z"/>
<path d="M113.9 181.2l-2.1 4.7z"/>
<path d="M114.1 181.2l-2.3 5.3z"/>
<path d="M114.1 181.2l-2.3 5.9z"/>
<path d="M114.1 181.2l-2.3 6.5z"/>
<path d="M114.1 181.7l-2.3 6z"/>
<path d="M114.1 182.3l-2.3 5.4z"/>
<path d="M114.1 182.9l-2.3 4.8z"/>
<path d="M114.1 183.5l-2.3 4.2z"/>
<path d="M114.1 184.1l-2.1 3.6z"/>
<path d="M114.1 184.7l-1.5 3z"/>
<path d="M116.6 181.2l-.2 3z"/>
<path d="M117.2 181.2l-.8 3.5z"/>
<path d="M117.8 181.2l-1.4 4.1z"/>
<path d="M118.4 181.2l-2 4.7z"/>
<path d="M118.7 181.2l-2.3 5.3z"/>
<path d="M118.7 181.2l-2.3 5.9z"/>
<path d="M118.7 181.2l-2.3 6.5z"/>
<path d="M118.7 181.7l-2.3 6z"/>
<path d="M118.7 182.3l-2.3 5.4z"/>
<path d="M118.7 182.9l-2.3 4.8z"/>
<path d="M118.7 183.5l-2.3 4.2z"/>
<path d="M118.7 184.1l-2.2 3.6z"/>
<path d="M118.7 184.7l-1.6 3z"/>
<path d="M121.2 181.2l-.3 3z"/>
<path d="M121.8 181.2l-.9 3.5z"/>
<path d="M122.4 181.2l-1.5 4.1z"/>
<path d="M122.9 181.2l-2 4.7z"/>
<path d="M123.2 181.2l-2.3 5.3z"/>
<path d="M123.2 181.2l-2.3 5.9z"/>
<path d="M123.2 181.2l-2.3 6.5z"/>
<path d="M123.2 181.7l-2.3 6z"/>
<path d="M123.2 182.3l-2.3 5.4z"/>
<path d="M123.2 182.9l-2.3 4.8z"/>
<path d="M123.2 183.5l-2.3 4.2z"/>
<path d="M123.2 184.1l-2.1 3.6z"/>
<path d="M123.2 184.7l-1.5 3z"/>
<path d="M125.7 181.2l-.2 3z"/>
<path d="M126.3 181.2l-.8 3.5z"/>
<path d="M126.9 181.2l-1.4 4.1z"/>
<path d="M127.5 181.2l-2 4.7z"/>
<path d="M127.8 181.2l-2.3 5.3z"/>
<path d="M127.8 181.2l-2.3 5.9z"/>
<path d="M127.8 181.2l-2.3 6.5z"/>
<path d="M127.8 181.7l-2.3 6z"/>
<path d="M127.8 182.3l-2.3 5.4z"/>
<path d="M127.8 182.9l-2.3 4.8z"/>
<path d="M127.8 183.5l-2.3 4.2z"/>
<path d="M127.8 184.1l-2.2 3.6z"/>
<path d="M127.8 184.7l-1.6 3z"/>
<path d="M130.3 181.2l-.3 3z"/>
<path d="M130.9 181.2l-.9 3.5z"/>
<path d="M131.4 181.2l-1.4 4.1z"/>
<path d="M132 181.2l-2 4.7z"/>
<path d="M132.3 181.2l-2.3 5.3z"/>
<path d="M132.3 181.2l-2.3 5.9z"/>
<path d="M132.3 181.2l-2.3 6.5z"/>
<path d="M132.3 181.7l-2.3 6z"/>
<path d="M132.3 182.3l-2.3 5.4z"/>
<path d="M132.3 182.9l-2.3 4.8z"/>
<path d="M132.3 183.5l-2.3 4.2z"/>
<path d="M132.3 184.1l-2.1 3.6z"/>
<path d="M132.3 184.7l-1.5 3z"/>
</g>
<g fill="#d1d3d4">
<path d="M15.2 164h1.5v9h-1.5z"/>
<path d="M97.5 164.3h1.5v9h-1.5z"/>
</g>
<path d="M74.8 181.5l10.9-.1 .4 .3 .1 2.2a.59 .59 0 0 1-.8 .6v5.6h-1.2v.6l-5.4-.6h-2.7v-4.1l.1-.5-.1-1.8h-.8a.59 .59 0 0 1-.7-.5v-1.2z" fill="#fff"/>
<g fill="none" stroke="#231f20" stroke-width=".21">
<path d="M74.5 174v15.1M74.9 174.5h11M86.4 174v15.1M76.1 183.3v.4M76.4 185.1v5.1M76.6 190.1l.1 .6M77.8 181.4l-1.7 4.6M78.7 181.4a.51 .51 0 0 0-.5 .6v2a.55 .55 0 0 0 .7 .5h.4M78.8 190.1h-2.7v-4.1l.1-.5-.1-1.8h-.8a.59 .59 0 0 1-.7-.5l.1-1.5 .4-.3h10.6l.4 .3 .1 2.2a.59 .59 0 0 1-.8 .6v5.6h-1.2v.6M78.9 184.5v6.1M79.3 183.9v7.5M84.6 190.1v1"/>
<path d="M85.4 184v.5M86.8 181.5h6.2M92.5 182.2v19.4M91 201.9h2"/>
</g>
<path d="M74.5 190.1h11.9v9.5h-.6v.4h-2.1v1.4h-9.2z" fill="#fff"/>
<path d="M74.5 190.1h11.9v9.5h-.6v.4h-2.1v1.4h-9.2zM74.5 195.7l.3 .4" fill="none" stroke="#231f20" stroke-width=".21"/>
<path d="M74.5 196.1h1.8v3.6h4.3v1.6l-.5 .5h-5.2l-.4-.4v-1.4l.3-.3-.3-.4v-.8l.3-.3-.3-.3z" fill="#fff"/>
<path d="M74.5 196.1h1.8v3.6h4.3v1.6l-.5 .5h-5.2l-.4-.4v-1.4l.3-.3-.3-.4v-.8l.3-.3-.3-.3zM76.3 199.3l.4 .4M77 190.2v4.9h2.8v-4.9M80.5 190.2l.4 .3v1.5h3.3l.3 .3v3.9h1.8M80.9 190.5h4.6M85.5 190.1v6.1M80.6 200.5v.9" fill="none" stroke="#231f20" stroke-width=".21"/>
<path d="M83.7 200h1.2v.3h.9l.7 .6h1.8l-.1 .7-.3 .2h-2.4l-.7-.7h-1.1z" fill="#fff"/>
<path d="M80.9 177.6a.83 .83 0 0 0 1.4 0M80.9 181.4v-3.8a.76 .76 0 0 1 .7-.4 .76 .76 0 0 1 .7 .4 .72 .72 0 0 1 .6-.4 .72 .72 0 0 1 .7 .4v3.8M72.8 201.9h17.4a1.44 1.44 0 0 1-.4 1.8 1.86 1.86 0 0 0 .4 1.6h-17.4a1.57 1.57 0 0 1 .2-2.2 .89 .89 0 0 0-.2-1.2zM83.7 200h1.2v.3h.9l.7 .6h1.8l-.1 .7-.3 .2h-2.4l-.7-.7h-1.1z" fill="none" stroke="#231f20" stroke-width=".21"/>
<path d="M85.3 201.8h2.9" fill="none" stroke="#231f20" stroke-width=".27"/>
<g fill="#231f20">
<path d="M74.5 174.5l.8-.1v.3z"/>
<path d="M85.6 174.4l.8 .1-.8 .2z"/>
<path d="M92.4 201.1h.3l-.2 .8z"/>
<path d="M92.5 181.5l.2 .8h-.3z"/>
</g>
<path d="M161.5 188.7a2.18 2.18 0 0 1 1.9-.1l.3 .3v1.1l1.8 .1 .5-.2h4.2v2.8l.5 5.4h-.6v1.2h-5.6a.59 .59 0 0 1-.6 .7h-2.2l-.3-.5z" fill="#fff"/>
<g fill="none" stroke="#231f20" stroke-width=".21">
<path d="M156.8 194.8a.83 .83 0 0 1 .1 1.4M161.4 192.6a.51 .51 0 0 1 .6-.5h2a.55 .55 0 0 1 .5 .7v.4M161.4 194.8h-4.6a.76 .76 0 0 0-.4 .7 .76 .76 0 0 0 .5 .7 .72 .72 0 0 0-.5 .6 .72 .72 0 0 0 .4 .7h4.6M161.5 184.6v3.4M161.8 185.2h19M163.3 190h.4M163.9 193.2h7.5M164.1 199.3h.4M164.5 192.8h6.1M165.1 190.3h5.1M166 189.9l-4.6 1.8M170.2 192.7v-2.8h-4.2l-.5 .2-1.8-.1v-.8a.59 .59 0 0 0-.5-.7l-1.5 .1-.3 .4v10.5l.3 .5h2.2a.59 .59 0 0 0 .6-.7h5.6v-1.2h.6"/>
<path d="M181.6 184.6v3.2M182.2 188.4h6.3M188 188.8v11.4M186.3 200.6h2.2"/>
</g>
<path d="M170.2 188.4h11.3v9.2h-1.3v2.1h-.4v.4h-9.6z" fill="#fff"/>
<path d="M170.2 188.4h11.3v9.2h-1.3v2.1h-.4v.4h-9.6zM170.2 194.4l.4 .4" fill="none" stroke="#231f20" stroke-width=".21"/>
<path d="M170.2 194.8h1.8v3.6h4.4v1.6l-.6 .5h-5.2l-.4-.4v-1.4l.3-.4-.3-.3v-.8l.3-.3-.3-.3z" fill="#fff"/>
<path d="M170.2 194.8h1.8v3.6h4.4v1.6l-.6 .5h-5.2l-.4-.4v-1.4l.3-.4-.3-.3v-.8l.3-.3-.3-.3zM170.2 190.9h5.1v2.8h-5.1M172 198l.4 .4M175.9 188.4l.4 .4v1.4h3.2l.4 .3v3.9h1.7M176.3 188.8h4.5M176.4 199.2v.9M180.8 188.4v6" fill="none" stroke="#231f20" stroke-width=".21"/>
<path d="M180.2 197.6h1.1v1.2a.75 .75 0 0 0 .8 .8h1.7l-.1 .7-.3 .2h-2.4l-.6-.6v-1l-.2-.1z" fill="#fff"/>
<path d="M180.2 197.6h1.1v1.2a.75 .75 0 0 0 .8 .8h1.7l-.1 .7-.3 .2h-2.4l-.6-.6v-1l-.2-.1zM168.2 200.6h17.4a1.44 1.44 0 0 1-.3 1.8 1.86 1.86 0 0 0 .3 1.6h-17.4a1.57 1.57 0 0 1 .2-2.2 .89 .89 0 0 0-.2-1.2z" fill="none" stroke="#231f20" stroke-width=".21"/>
<path d="M170.3 200.4h5.8M180.8 200.4h2.8" fill="none" stroke="#231f20" stroke-width=".27"/>
<g fill="#231f20">
<path d="M161.5 185.2l.8-.2v.3z"/>
<path d="M180.7 185l.8 .2-.8 .1z"/>
<path d="M187.8 199.8h.4l-.2 .8z"/>
<path d="M188 188.4l.2 .8h-.4z"/>
</g>
<path d="M13.2 229.9h86.9v39.8h-86.9z" fill="#fff"/>
<g fill="#000">
<path d="M30.2 246.4l.8-.2v.4zM30.3 240.3l.7-.2v.4zM30.3 243.1l.7-.2v.4zM34.3 246.2l.8 .2-.8 .2zM40.9 246.4l.8-.2v.4zM46.5 246.2l.8 .2-.8 .2zM46.6 242.9l.8 .2-.8 .2zM50.6 246.4l.8-.2v.4zM68.3 240.1l.8 .2-.8 .2zM68.3 246.2l.8 .2-.8 .2zM78.3 246.4l.8-.2v.4zM79.9 249.9l.8-.2v.4z"/>
<path d="M82.3 249.7l.8 .2-.8 .2zM84 246.2l.8 .2-.8 .2z"/>
</g>
<g fill="none" stroke="#000" stroke-width=".21">
<path d="M30.3 240v14.8M30.5 246.4h4.3M30.6 240.3h38.2M30.6 243.1h16.5M35.2 245.9v3.5M40.9 245.9v5.8M41.2 246.4h5.8M47.4 242.8v8.6M50.6 246v8.1M50.9 246.4h17.9M69.1 240v14.5M78.2 246.1v8.2"/>
<path d="M78.6 246.4h5.9M79.8 249.6v4.6M80.2 249.9h2.6M83.1 249.6v4.6M84.8 246.1v8.2"/>
</g>
<g fill="none" stroke="#231f20" stroke-width=".21">
<path d="M13.2 229.9h86.9v39.8h-86.9zM31 250h4.1M31.2 249.6l.6-.2h2.6a.75 .75 0 0 1 .7 .7v5a1.5 1.5 0 0 0 1.5 1.5h2.8a1.5 1.5 0 0 0 1.5-1.5v-2.4l.3-.7 .3-.2h4.5a.98 .98 0 0 1 1.4 .9v2.5a1 1 0 0 0 1 1h1.2a1.13 1.13 0 0 0 1-1.5h17.6l.8 .8a2.04 2.04 0 0 1-.4 1.9h-.6a.57 .57 0 0 0-.5 .8l-.1 .4-.2 .3h-27.2a5.6 5.6 0 0 1-2.2 1.7h-7.6l.8-10.5zM40.9 252.7h6.5M53.3 259l-1.1 1h-.8v1h1.1l4.3-2M54.2 259l-1.7 1.4h-1.2M68.1 257.5l-.2 .5-.9 .1v.8M68.7 255.1v2.3M69 256.8a1.66 1.66 0 0 1-1.8 2.1M78.1 257.5h1M78.2 258.1h.4a1.09 1.09 0 0 0 1.2 .6M78.2 254.7l.4 .5h.5"/>
<path d="M78.6 255.2v1.8l-.2 .4h-.2M78.9 258.4l-.4 .3M79.6 259.1h3.7v2h-3.7zM79.8 258.2l-.3-.1a1.53 1.53 0 0 1-.4-1.5v-1.9h-1v3.3a1.3 1.3 0 0 0 1.5 1.1M79.8 254.7h3.4v4.4h-3.4zM83.2 258.2l.3-.1a1.53 1.53 0 0 0 .3-1.5v-1.9h1v3.3a1.3 1.3 0 0 1-1.5 1.1M83.8 257.5h1M84.1 258.4l.3 .3M84.4 255.2v1.8l.1 .4h.3M84.8 254.7l-.4 .5h-.6M84.8 258.1h-.5a1.09 1.09 0 0 1-1.1 .6"/>
</g>
<path d="M81.5 254v7.9" fill="none" stroke="#000" stroke-width=".21" stroke-dasharray="2.8 .4 .4 .4" stroke-linecap="butt"/>
<path d="M104.7 229h88v28.3h-88z" fill="#fff"/>
<path d="M105.1 241.9h87v3.5h-87z" fill="#ccc"/>
<path d="M105.1 241.9h87M105.1 252.4h87M105.1 245.4h87" fill="none" stroke="#000" stroke-width=".21"/>
<path d="M105.1 229.3h87v7h-87z" fill="#ccc"/>
<path d="M105.1 229.3h87M105.1 236.3h87M105.1 239.8h77M105.1 239.9h87M131.1 229.3v10.6M131.1 232.8h30M146.1 232.8v7.1M161.1 229.2v10.7M182.1 229.3v10.6" fill="none" stroke="#000" stroke-width=".21"/>
<path d="M104.8 268.6h87.5v8h-87.5z" fill="#ccc"/>
<path d="M104.8 268.6h87.5M104.8 276.6h87.5M124.6 268.6v16M134.6 272.6h57.7M134.6 268.6v16M153.7 272.6v12M172.4 272.6v12M104.8 284.6h87.5M134.6 280.6h57.7" fill="none" stroke="#000" stroke-width=".21"/>
<g fill="#939598">
<path d="M13.2 222h179v5h-179z"/>
<path d="M13.2 157h179v5h-179z"/>
</g>
<path d="M19.5 286.3h1.3l-.7 3.6a.9 .9 0 0 1-.9 .6h-1.5a.49 .49 0 0 1-.5-.6l.2-.8h1.3l-.2 .7h.3zM21.3 286.5l.6-.2h1.6a.49 .49 0 0 1 .5 .6l-.2 .8h-1.3l.2-.7a.48 .48 0 0 0-.5 .4 .48 .48 0 0 0 .3 .5 1.54 1.54 0 0 1 .5 2.4l-.6 .2h-1.5a.49 .49 0 0 1-.5-.6l.2-.8h1.2l-.1 .7a.48 .48 0 0 0 .5-.4 .48 .48 0 0 0-.4-.5 1.54 1.54 0 0 1-.5-2.4zM24.3 286.3h3l-.2 .7h-.8l-.7 3.5h-1.3l.7-3.5h-.9z" fill="#000"/>
<path d="M0 38h7.2v13.5h-7.2z" fill="#231f20"/>
<text font-size="17.6" x="44.1" y="24.6">GH</text>
<text font-size="9.2" x="76.3" y="24.6">CONNECTOR</text>
<g font-size="5" fill="#231f20">
<text x="103.7" y="72.5">Specifications –––––––––––––––––––</text>
<text x="103.7" y="142.8">Standards ––––––––––––––––––––––</text>
<text x="10.2" y="290.5">14</text>
</g>
<text font-size="4.8" x="45.1" y="30.9">1.25mm pitch/Disconnectable Crimp style connectors</text>
<text font-size="4.7" fill="#231f20" x="104.5" y="148.8">0</text>
<g font-size="4" fill="#231f20">
<text x="13.2" y="104.9">Developed for PDP, LCD or small</text>
<text x="13.2" y="109.4">electronics equipment.</text>
<text x="13.2" y="113.9">This low insertion force type connector</text>
<text x="13.2" y="118.4">realizes easier mating operation. The basic</text>
<text x="13.2" y="122.9">concept of the contact part of this</text>
<text x="13.2" y="127.4">connector is equivalent to the performance</text>
<text x="13.2" y="131.9">proven SHL connector.</text>
</g>
<g font-size="4" fill="#fff">
<text x="15.2" y="160.5">PC board layout (viewed from component side) and Assembly layout</text>
<text x="15.2" y="225.5">Contact</text>
</g>
<g font-size="3.8" fill="#231f20">
<text x="13.2" y="139.7">• Secure locking structure</text>
<text x="13.2" y="144.5">• Contact lock structure</text>
<text x="13.2" y="149.2">• Prevent deformation of contacts</text>
</g>
<g font-size="3.2" fill="#231f20">
<text x="17.6" y="166.7">Top entry type</text>
<text x="99.9" y="167">Side entry type</text>
</g>
<g font-size="3" fill="#231f20">
<text x="103.7" y="78.5">• Current rating:</text>
<text x="103.7" y="82.5">• Voltage rating:</text>
<text x="128.7" y="82.5">50V AC, DC</text>
<text x="128.7" y="78.5">1.0A AC, DC (AWG #26)</text>
<text x="103.7" y="86.5">• Temperature range:</text>
<text x="134.5" y="86.5">25˚C to</text>
<text x="146.6" y="86.5">85˚C</text>
<text x="133.7" y="90.5">(including temperature rise in applying</text>
<text x="134.6" y="94.5">electrical current)</text>
<text x="103.7" y="98.5">• Contact resistance:</text>
<text x="133.7" y="98.5">Initial value/30m Ω max.</text>
<text x="103.7" y="106.5">• Insulation resistance:</text>
<text x="133.7" y="102.5">After environmental testing/50m Ω max.</text>
<text x="138.7" y="106.5">100M Ω min.</text>
<text x="103.7" y="110.5">• Withstanding voltage:</text>
<text x="138.7" y="110.5">500V AC/minute</text>
<text x="103.7" y="114.2">• Applicable wire:</text>
<text x="128.7" y="114.2">Conductor size/AWG #30 to #26</text>
<text x="128.7" y="118">Insulation O.D./0.8 to 1.0mm</text>
<text x="103.7" y="122">* RoHS compliant products are published.</text>
<text x="103.7" y="126">* Refer to &quot;General Instruction and Notice when using</text>
<text x="105.6" y="130">Terminals and Connectors&quot; at the end of this catalog.</text>
<text x="103.7" y="134">* Contact JST for details.</text>
<text x="110.1" y="148.8">Recognized E60389</text>
</g>
<text font-size="2.5" fill="#fff" x="177.1" y="11.4">Emboss Tape</text>
<g font-size="2.5" fill="#231f20">
<text x="133.7" y="86.5">-</text>
<text x="145.2" y="86.5">+</text>
<text x="13.2" y="213.8">Note: 1. Tolerances are non-cumulative: ±0.05mm for all centers.</text>
<text x="19.8" y="216.8">2. The dimensions above should serve as a guideline. Contact JST for details.</text>
<text x="105.2" y="255.6">RoHS compliance</text>
<text x="105.2" y="258.6">Note: 1. Contact JST for gold-plates products.</text>
<text x="111.8" y="261.6">2. This contact can be applied only for GH connector.</text>
<text x="114.6" y="264.6">SSHL-003( )-P0.2 cannot be applied for GH connector.</text>
</g>
<g font-size="2.5">
<text x="112.3" y="233.7">Model No.</text>
<text x="137.9" y="231.9">Applicable wire</text>
<text x="163.5" y="232.4">Insulation O.D.</text>
<text x="182.3" y="233.6">Q'ty / reel</text>
<text x="108.6" y="238.8">SSHL-002T-P0.2</text>
<text x="136.1" y="235.4">mm</text>
<text x="149.8" y="235.4">AWG#</text>
<text x="168.8" y="234.9">(mm)</text>
<text x="138.5" y="244.6">Material and Finish</text>
<text x="110.5" y="273.5">Contact</text>
<text x="125.1" y="272.1">Crimping</text>
<text x="125.3" y="275.2">machine</text>
<text x="135.2" y="275.4">Crimp applicator</text>
<text x="157.6" y="271.7">Applicator</text>
<text x="160.4" y="275.4">Dies</text>
<text x="174" y="275.4">Crimp applicator with dies</text>
<text x="105.2" y="281.4">SSHL-002T-P0.2</text>
</g>
<g font-size="2.1">
<text x="133.4" y="238.8">0.05～0.13</text>
<text x="150.1" y="238.8">30～26</text>
<text x="167.6" y="238.8">0.8～1.0</text>
<text x="184" y="238.8">23,000</text>
<text x="126.3" y="249.6">Phosphor bronze, tin-plated (reflow treatment)</text>
<text x="125.7" y="281.4">AP-K2N</text>
<text x="138.3" y="279.7">MKS-L-10-3</text>
<text x="154.4" y="279.7">MK/SSHL-002-02</text>
<text x="173.4" y="279.7">APLMK SSHL002-02</text>
<text x="143" y="283.5">－</text>
<text x="161.7" y="283.5">－</text>
<text x="181.3" y="283.5">－</text>
</g>
<g font-size="1.9">
<text x="16.9" y="179.5">Header</text>
<text x="29.4" y="176.8">0.6</text>
<text x="46.5" y="176.8">1.25</text>
<text x="101.9" y="179.6">Header</text>
<text x="16.9" y="181.3">outline</text>
<text x="101.9" y="181.4">outline</text>
<text x="63.3" y="196.7" transform="rotate(-90 63.3 196.7)">3.9</text>
<text x="66" y="193.5" transform="rotate(-90 66 193.5)">5.6</text>
<text x="38.9" y="203.6">1.35</text>
<text x="60.4" y="199.2" transform="rotate(-90 60.4 199.2)">2.8</text>
<text x="44.1" y="206.1">1.0</text>
<text x="57.9" y="208.5" transform="rotate(-90 57.9 208.5)">0.3</text>
<text x="48.1" y="239.7">4.8</text>
<text x="31.4" y="245.7">0.6</text>
<text x="37.8" y="242.5">2.1</text>
<text x="42.1" y="245.7">0.85</text>
<text x="58.2" y="245.8">2.3</text>
<text x="80.1" y="245.7">0.8</text>
<text x="80.2" y="249.2">0.4</text>
</g>
<g font-size="1.9" fill="#231f20">
<text x="78.7" y="174.2">4.25</text>
<text x="114.9" y="176.9">0.6</text>
<text x="131.9" y="176.9">1.25</text>
<text x="169.6" y="184.8">7.15</text>
<text x="92" y="193.5" transform="rotate(-90 92 193.5)">7.3</text>
<text x="148.6" y="197.2" transform="rotate(-90 148.6 197.2)">3.7</text>
<text x="151.5" y="194.2" transform="rotate(-90 151.5 194.2)">5.4</text>
<text x="187.4" y="196.7" transform="rotate(-90 187.4 196.7)">4.35</text>
<text x="124.4" y="203.3">1.35</text>
<text x="145.9" y="199.9" transform="rotate(-90 145.9 199.9)">2.7</text>
<text x="130.6" y="206.4">1.0</text>
<text x="143.5" y="209.4" transform="rotate(-90 143.5 209.4)">0.25</text>
</g>
<text font-size="1.4" x="140.2" y="234.9">2</text>
<g font-size="1.1" fill="#231f20">
<text x="32.3" y="175.8">±0.05</text>
<text x="50.4" y="175.8">±0.05</text>
<text x="117.8" y="175.9">±0.05</text>
<text x="135.8" y="175.9">±0.05</text>
<text x="65" y="190.6" transform="rotate(-90 65 190.6)">±0.1</text>
<text x="150.7" y="191.3" transform="rotate(-90 150.7 191.3)">±0.1</text>
<text x="59.6" y="196.4" transform="rotate(-90 59.6 196.4)">±0.1</text>
<text x="62.2" y="193.9" transform="rotate(-90 62.2 193.9)">±0.1</text>
<text x="145.2" y="196.9" transform="rotate(-90 145.2 196.9)">±0.1</text>
<text x="148" y="194.4" transform="rotate(-90 148 194.4)">±0.1</text>
<text x="42.8" y="202.5">±0.1</text>
<text x="128.3" y="202.4">±0.1</text>
<text x="47" y="205.2">±0.1</text>
<text x="57.1" y="205.7" transform="rotate(-90 57.1 205.7)">±0.1</text>
<text x="133.3" y="205.6">±0.1</text>
<text x="142.7" y="205" transform="rotate(-90 142.7 205)">±0.1</text>
</g>
</svg>
